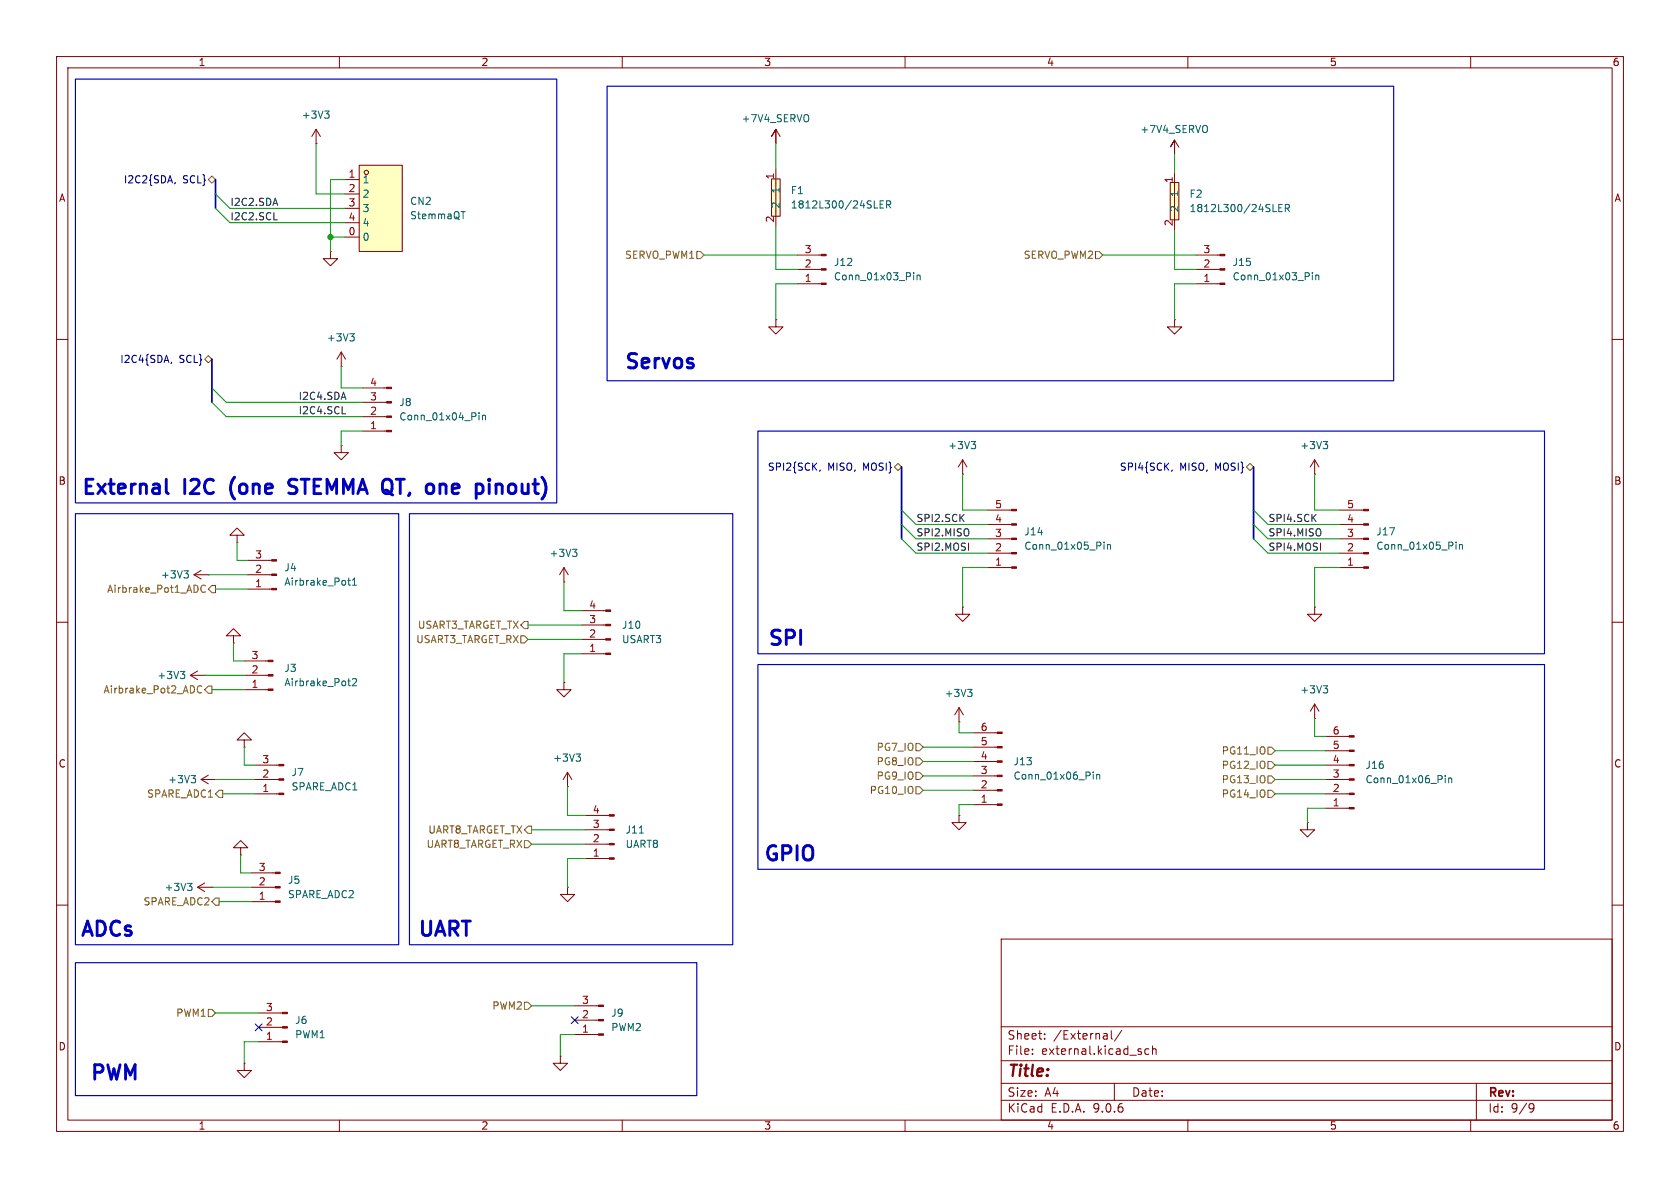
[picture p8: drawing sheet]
<svg xmlns="http://www.w3.org/2000/svg" width="297mm" height="210mm" viewBox="0 0 297 210" stroke-linecap="round" stroke-linejoin="round" font-family="sans-serif">
<g fill="none" stroke="#840000" stroke-width=".18">
<path d="M10 10h277v190h-277zM12 12h273v186h-273zM60 10v2M110 10v2M160 10v2M210 10v2M260 10v2M10 60h2M285 60h2M10 110h2M285 110h2M10 160h2"/>
<path d="M177 166h108v32h-108zM285 160h2M60 198v2M110 198v2M160 198v2M177 194.5h108M177 191.5h108M177 187.5h108M177 181.5h108M182.5 186.3v.1M182.5 185.5v.1M184.7 183.6v.1"/>
<path d="M184.7 182.8v.1M196.5 182.2v1.3l.2 .2M197 191.5v3M198.3 182.1l-1.3 2M203.1 185.5l-.4-.1-.3 .3v.4l.1 .2h.6M203.7 185.5l.3-.1 .3 .1 .1 .9M203.7 184.9v1.5M210 198v2M260 198v2M261 191.5v6.5M270.6 195.1l.5 .1a.99 .99 0 0 1-.4 1.4h-.2M271.2 195.7l-.3 .3h-.3"/>
</g>
<path d="M206.9 32.3h1.5v6.6h-1.5z" fill="#ffffc2"/>
<g fill="none" stroke="#840000" stroke-width=".18">
<path d="M206.9 32.3h1.5v6.6h-1.5zM207.6 24.8v2.5v-2.5l-.7 1.2 .7-1.2 .8 1.2M207.6 30.5v10.1M141 50.2h4.2M141 47.6h4.2M141 45.1h4.2M207.6 56.5v1.3h1.3l-1.3 1.3-1.2-1.3h1.2M207.6 56.5h.1M211.5 50.2h4.2M211.5 47.6h4.2M211.5 45.1h4.2M102.9 115.6h4.2"/>
<path d="M102.9 113h4.2M102.9 110.5h4.2M102.9 108h4.2M99.7 120.7v1.2h1.3l-1.3 1.3-1.3-1.3h1.3M99.7 120.7h.1"/>
</g>
<g fill="none" stroke="#006464" stroke-width=".18">
<path d="M213.4 22.4v.9M226.1 36.7h.4M226.7 36.1h-.6v1.3h.6M227.2 36.8l.6-.1 .2-.1-.1-.3-.7-.2v1.3M227.5 36.8l.5 .6M161.5 48.2v.1M161.5 48.6v.9M162.1 48.7l.2-.1 .3 .1 .1 .8M162.1 48.6v.9M232 48.2v.1M232 48.6v.9M232.6 48.6v.9"/>
<path d="M232.6 48.7l.2-.1 .3 .1 .1 .8"/>
</g>
<g fill="#840000" stroke="#840000" stroke-width=".18">
<path d="M215.7 50h.8v.3h-.8z"/>
<path d="M215.7 47.5h.8v.3h-.8z"/>
<path d="M215.7 45h.8v.2h-.8z"/>
<path d="M107.1 115.4h.8v.3h-.8z"/>
<path d="M107.1 112.9h.8v.3h-.8z"/>
<path d="M107.1 110.4h.8v.2h-.8z"/>
<path d="M107.1 107.8h.8v.3h-.8z"/>
<path d="M145.2 50h.8v.3h-.8z"/>
<path d="M145.2 47.5h.8v.3h-.8z"/>
<path d="M145.2 45h.8v.2h-.8z"/>
</g>
<path d="M136.4 31.6h1.5v6.6h-1.5z" fill="#ffffc2"/>
<g fill="none" stroke="#840000" stroke-width=".18">
<path d="M136.4 31.6h1.5v6.6h-1.5zM137.2 22.9v2.5v-2.5l-.8 1.2 .8-1.2 .7 1.2M137.2 29.8v10.2M137.2 56.5v1.3h1.2l-1.2 1.3-1.3-1.3h1.3M137.2 56.5h.1M60.3 78.7v1.3h1.3l-1.3 1.3-1.2-1.3h1.2M60.3 78.7h.1M64.1 76.2h4.3M64.1 73.7h4.3M64.1 71.1h4.3M64.1 68.6h4.3M41.9 94.6h1.3l-1.3-1.3-1.3 1.3h1.3v1.3"/>
<path d="M41.9 95.9h.1M43.8 99.1h4.2M170.2 83.8h.1M170.2 81.3l-.8 1.3M170.2 81.3l.7 1.3M170.2 81.3v2.5M174.6 97.8h4.2M174.6 95.3h4.2M174.6 92.7h4.2M174.6 90.2h4.2M33.7 119.4h2.5M33.7 119.4l1.2 .7"/>
<path d="M34.3 101.6l1.3 .8M34.3 101.6h2.5M34.9 118.6l-1.2 .8M35.6 100.8l-1.3 .8M36.2 119.4h.1M36.8 101.6h.1M41.3 112.4h1.2l-1.2-1.3-1.3 1.3h1.3v1.3M41.3 113.7h.1M43.2 119.4h4.2M43.2 116.8h4.2M43.8 101.6h4.2M43.8 104.1h4.2"/>
<path d="M99.7 102.9h.1M99.7 100.3l-.8 1.3M99.7 100.3l.8 1.3M99.7 100.3v2.6M170.2 107.3v1.3h1.2l-1.2 1.3-1.3-1.3h1.3M170.2 107.3h.1M174.6 100.3h4.2M232.4 107.3v1.3h1.3l-1.3 1.3-1.3-1.3h1.3M232.4 107.3h.1M35.6 137.8l1.2 .8M35.6 137.8h2.5M36.8 137l-1.2 .8"/>
<path d="M38.1 137.8h.1M43.2 130.8h1.2l-1.2-1.3-1.3 1.3h1.3v1.3M43.2 132.1h.1M43.2 121.9h4.2M100.3 139.1h.1M100.3 136.5l-.7 1.3M100.3 136.5l.8 1.3M100.3 136.5v2.6M232.4 127h.1M232.4 124.5l-.8 1.2M232.4 124.5l.8 1.2M232.4 124.5v2.5"/>
<path d="M42.5 149.9h1.3l-1.3-1.3-1.2 1.3h1.2v1.2M42.5 151.1h.1M100.3 156.8v1.3h1.3l-1.3 1.3-1.2-1.3h1.2M100.3 156.8h.1M103.5 151.8h4.2M103.5 149.2h4.2M103.5 146.7h4.2M103.5 144.1h4.2M101.6 177.8h4.2M43.2 188v1.2h-1.3l1.3 1.3 1.2-1.3h-1.2M43.2 188h.1M101.6 182.9h4.2"/>
<path d="M101.6 180.3h4.2"/>
</g>
<g fill="none" stroke="#006464" stroke-width=".18">
<path d="M142.9 20.4v1M155.6 36.1h.4M156.2 35.5h-.6v1.3h.6M156.7 36.2l.6-.1 .2-.2-.1-.3-.7-.1v1.3M157 36.2l.5 .6M84.7 73v.1M84.7 73.4v.8M85.3 73.4v.8M85.3 73.5l.2-.1 .3 .1v.7M171.7 78h.8l-.4 .5M172.2 78.5l.3 .3v.3l-.3 .2M101.2 97.1h.8l-.4 .5"/>
<path d="M101.8 97.6l.2 .2v.3l-.2 .3M195.2 95.8v.2M195.2 96.3v.8M195.8 96.3v.8M195.8 96.4l.2-.1h.3v.8M31.9 118.7h.8l-.5 .5M32.4 119.2l.3 .2v.3l-.3 .3M32.5 100.9h.8l-.4 .5M33.1 101.4l.2 .2v.3l-.2 .3M61.5 102.6h.4M61.6 103.3l.3 .1M62.3 103.4h.7"/>
<path d="M62.3 102.5l.4-.3v1.2M33.8 137.1h.8l-.5 .5M34.3 137.6l.3 .2v.3l-.3 .3M61.5 120.4h.4M61.8 121.2h.1M62.3 120.1l.5-.1 .2 .3-.7 .9h.7M101.8 133.3h.8l-.4 .5M102.4 133.8l.2 .2v.3l-.2 .3M233.9 121.2h.8l-.4 .5M234.5 121.7l.2 .3v.3l-.2 .2M113 147.3h.7"/>
</g>
<g fill="#840000" stroke="#840000" stroke-width=".18">
<path d="M68.4 76.1h.8v.2h-.8z"/>
<path d="M68.4 73.5h.8v.3h-.8z"/>
<path d="M68.4 71h.8v.2h-.8z"/>
<path d="M68.4 68.5h.8v.2h-.8z"/>
<path d="M107.7 151.6h.9v.3h-.9z"/>
<path d="M107.7 149.1h.9v.3h-.9z"/>
<path d="M107.7 146.6h.9v.2h-.9z"/>
<path d="M107.7 144h.9v.3h-.9z"/>
<path d="M47.4 121.8h.9v.2h-.9z"/>
<path d="M47.4 119.3h.9v.2h-.9z"/>
<path d="M47.4 116.7h.9v.3h-.9z"/>
<path d="M48 104h.9v.3h-.9z"/>
<path d="M48 101.5h.9v.2h-.9z"/>
<path d="M48 98.9h.9v.3h-.9z"/>
<path d="M105.8 182.8h.9v.2h-.9z"/>
<path d="M105.8 180.2h.9v.3h-.9z"/>
<path d="M105.8 177.7h.9v.2h-.9z"/>
<path d="M178.8 100.2h.9v.3h-.9z"/>
<path d="M178.8 97.7h.9v.2h-.9z"/>
<path d="M178.8 95.1h.9v.3h-.9z"/>
<path d="M178.8 92.6h.9v.2h-.9z"/>
<path d="M178.8 90h.9v.3h-.9z"/>
</g>
<path d="M63.5 29.2h7.6v15.3h-7.6z" fill="#ffffc2"/>
<g fill="none" stroke="#840000" stroke-width=".18">
<path d="M55.9 25.4h.1M55.9 22.9l-.8 1.2M55.9 22.9l.7 1.2M55.9 22.9v2.5M61 31.8h2.5M61 34.3h2.5M61 36.8h2.5M61 39.4h2.5M63.5 29.2h7.6v15.3h-7.6zM58.4 44.5v1.2h1.3l-1.3 1.3-1.3-1.3h1.3M58.4 44.5h.1M61 41.9h2.5"/>
<path d="M60.3 64.8h.1M60.3 62.2l-.7 1.3M60.3 62.2l.8 1.3M60.3 62.2v2.6M232.4 83.8h.1M232.4 81.3l-.8 1.3M232.4 81.3l.8 1.3M232.4 81.3v2.5M236.9 97.8h4.2M236.9 95.3h4.2M236.9 92.7h4.2M236.9 90.2h4.2"/>
<path d="M236.9 100.3h4.2M45.1 137.8h4.2M45.1 135.3h4.2M169.5 127.6h.1M169.5 125.1l-.7 1.3M169.5 125.1l.8 1.3M169.5 125.1v2.5M172.1 139.7h4.2M172.1 137.2h4.2M172.1 134.6h4.2M172.1 132.1h4.2M172.1 129.5h4.2"/>
<path d="M234.3 137.8h4.2M234.3 135.3h4.2M234.3 132.7h4.2M234.3 130.2h4.2M34.9 156.8l1.3 .8M34.9 156.8h2.6M36.2 156.1l-1.3 .7M37.5 156.8h.1M44.4 156.8h4.3M44.4 159.4h4.3M44.4 154.3h4.3M45.1 140.3h4.2"/>
<path d="M169.5 144.1v1.3h1.3l-1.3 1.3-1.2-1.3h1.2M169.5 144.1h.1M172.1 142.2h4.2M231.1 145.4v1.3h1.3l-1.3 1.3-1.2-1.3h1.2M231.1 145.4h.1M234.3 140.3h4.2M234.3 142.9h4.2M45.7 179.1h4.2M45.7 184.2h4.2M45.7 181.6h4.2M99.1 186.7v1.3h-1.3l1.3 1.2 1.2-1.2h-1.2M99.1 186.7h.1"/>
<circle cx="64.8" cy="30.5" r=".38"/>
</g>
<g fill="none" stroke="#006464" stroke-width=".18">
<path d="M57.4 19.6h.8l-.4 .5M57.9 20.1l.3 .3v.3l-.3 .2M81.5 37.4h.7M61.8 59h.8l-.4 .5M62.4 59.5l.2 .2v.3l-.2 .3M233.9 78h.8l-.4 .5M234.5 78.5l.2 .3v.3l-.2 .2M257.4 95.8v.2M257.4 96.3v.8M258 96.3v.8M258 96.4l.2-.1h.3l.1 .8M171.1 121.9h.7l-.4 .4"/>
<path d="M171.6 122.3l.2 .3v.3l-.2 .2M193.3 136.5v.1M193.3 136.9v.8M193.9 136.9v.8M193.9 137l.2-.1 .3 .1v.7M255.5 137.1v.1M255.5 137.5v.9M256.1 137.5v.9M256.1 137.6l.2-.1 .3 .1 .1 .8M33.2 156.2h.7l-.4 .4M33.7 156.6l.2 .3v.3l-.2 .2"/>
</g>
<g fill="#840000" stroke="#840000" stroke-width=".18">
<path d="M241.1 100.2h.8v.3h-.8z"/>
<path d="M241.1 97.7h.8v.2h-.8z"/>
<path d="M241.1 95.1h.8v.3h-.8z"/>
<path d="M241.1 92.6h.8v.2h-.8z"/>
<path d="M241.1 90h.8v.3h-.8z"/>
<path d="M176.3 142.1h.9v.3h-.9z"/>
<path d="M176.3 139.6h.9v.2h-.9z"/>
<path d="M176.3 137h.9v.3h-.9z"/>
<path d="M176.3 134.5h.9v.2h-.9z"/>
<path d="M176.3 132h.9v.2h-.9z"/>
<path d="M176.3 129.4h.9v.3h-.9z"/>
<path d="M49.3 140.2h.9v.3h-.9z"/>
<path d="M49.3 137.7h.9v.2h-.9z"/>
<path d="M49.3 135.1h.9v.3h-.9z"/>
<path d="M238.5 142.7h.9v.3h-.9z"/>
<path d="M238.5 140.2h.9v.3h-.9z"/>
<path d="M238.5 137.7h.9v.2h-.9z"/>
<path d="M238.5 135.1h.9v.3h-.9z"/>
<path d="M238.5 132.6h.9v.2h-.9z"/>
<path d="M238.5 130h.9v.3h-.9z"/>
<path d="M49.9 184h.9v.3h-.9z"/>
<path d="M49.9 181.5h.9v.2h-.9z"/>
<path d="M49.9 178.9h.9v.3h-.9z"/>
<path d="M48.7 159.3h.8v.2h-.8z"/>
<path d="M48.7 156.7h.8v.3h-.8z"/>
<path d="M48.7 154.2h.8v.2h-.8z"/>
</g>
<g fill="none" stroke="#725600" stroke-width=".18">
<path d="M37.5 31.1l.6 .7-.6 .6-.7-.6zM123.2 44.5h.6l.7 .6-.7 .6h-.6zM193.7 44.5h.6l.6 .6-.6 .6h-.6zM36.8 62.9l.7 .6-.7 .6-.6-.6zM158.1 82.6l.6-.7 .7 .7-.7 .6zM220.3 82.6l.7-.7 .6 .7-.6 .6zM36.3 103.6a.6 .6 0 0 0-.8 .4 .6 .6 0 0 0 .6 .7l.2-.1M37.5 103.5h.6v1.3h-.6l-.7-.7zM92.1 112.4h.6l.6 .6-.6 .7h-.6zM92.7 109.9h.6v1.2h-.6l-.6-.6zM35.7 121.4a.6 .6 0 0 0-.9 .4 .6 .6 0 0 0 .6 .7l.3-.1M36.8 121.3h.7v1.3h-.7l-.6-.7z"/>
<path d="M38.7 139.7h.7v1.3h-.7l-.6-.7zM161.9 139.1h.7l.6 .6-.6 .6h-.7zM161.9 136.5h.7l.6 .7-.6 .6h-.7zM161.9 134h.7l.6 .6-.6 .7h-.7zM161.9 131.4h.7l.6 .7-.6 .6h-.7zM224.2 137.2h.6l.6 .6-.6 .6h-.6zM224.2 139.7h.6l.6 .6-.6 .7h-.6zM224.2 134.6h.6l.6 .7-.6 .6h-.6zM224.2 132.1h.6l.6 .6-.6 .7h-.6zM38.1 158.8h.6v1.2h-.6l-.6-.6zM92.7 148.6h.6l.7 .6-.7 .7h-.6zM93.3 146.1h.7v1.2h-.7l-.6-.6z"/>
<path d="M36.8 178.4h.7l.6 .7-.6 .6h-.7zM92.7 177.2h.6l.7 .6-.7 .6h-.6z"/>
</g>
<path d="M31 32.3l-.1 .2M30.3 64l-.1 .3M145 83.1l-.1 .2M207.2 83.1l-.1 .2M101 179.7l1.2 1.2M102.2 179.7l-1.2 1.2M45.1 181l1.2 1.2M46.3 181l-1.2 1.2" fill="none" stroke="#000084" stroke-width=".18"/>
<path d="M48.4 38.9h.6M60.5 73.1h.6" fill="none" stroke="#0f0f0f" stroke-width=".18"/>
<path d="M38.1 31.8v5M37.5 63.5v7.6M159.4 82.6v12.7M221.6 82.6v12.7" fill="none" stroke="#000084" stroke-width=".3"/>
<g fill="none" stroke="#009600" stroke-width=".18">
<path d="M38.1 34.3l2.5 2.5h20.4M38.1 36.8l2.5 2.6h20.4M55.9 25.4v8.9h5.1M61 31.8h-2.6v12.7M137.2 25.4v4.4M207.6 27.3v3.2M58.4 41.9h2.6M124.5 45.1h16.5M137.2 40v7.6h3.8M141 50.2h-3.8v6.3M194.9 45.1h16.6M207.6 40.6v7h3.9"/>
<path d="M211.5 50.2h-3.9v6.3M37.5 71.1l2.5 2.6h24.1M37.5 68.6l2.5 2.5h24.1M60.3 64.8v3.8h3.8M64.1 76.2h-3.8v2.5M41.9 95.9v3.2h1.9M159.4 95.3l2.5 2.5h12.7M159.4 90.2l2.5 2.5h12.7M159.4 92.7l2.5 2.6h12.7M170.2 83.8v6.4h4.4M221.6 95.3l2.6 2.5h12.7M221.6 90.2l2.6 2.5h12.7"/>
<path d="M221.6 92.7l2.6 2.6h12.7M232.4 83.8v6.4h4.5M36.2 119.4h7M36.8 101.6h7M38.1 104.1h5.7M41.3 113.7v3.1h1.9M93.3 113h9.6M93.3 110.5h9.6M99.7 102.9v5.1h3.2M102.9 115.6h-3.2v5.1M174.6 100.3h-4.4v7M236.9 100.3h-4.5v7"/>
<path d="M37.5 121.9h5.7M38.1 137.8h7M43.2 132.1v3.2h1.9M100.3 139.1v5h3.2M163.2 132.1h8.9M163.2 137.2h8.9M163.2 139.7h8.9M163.2 134.6h8.9M169.5 127.6v1.9h2.6M225.4 135.3h8.9M225.4 137.8h8.9M225.4 132.7h8.9"/>
<path d="M232.4 127v3.2h1.9M37.5 156.8h6.9M38.7 159.4h5.7M39.4 140.3h5.7M42.5 151.1v3.2h1.9M94 146.7h9.5M94 149.2h9.5M103.5 151.8h-3.2v5M172.1 142.2h-2.6v1.9M225.4 140.3h8.9M234.3 142.9h-3.2v2.5M38.1 179.1h7.6"/>
<path d="M94 177.8h7.6M45.7 184.2h-2.5v3.8M101.6 182.9h-2.5v3.8"/>
</g>
<path d="M29.4 84.7v2.2l.4 .4M51 87.1l1 .2M52.1 84.7h-.6a.62 .62 0 0 0-.5 .6 .62 .62 0 0 0 .5 .6l.5 .1M77.8 85.6v1.7M78.5 85.6h-.4l-.3 .2M86.5 84.7l-.1 .1 .1 .2M86.5 84.7l.1 .1-.1 .2M86.5 84.7v.3M87.7 85.6v1.7M88.4 85.6h-.3l-.4 .2" fill="none" stroke="#0000c2" stroke-width=".51"/>
<path d="M13.3 14h85.1v74.9h-85.1zM107.3 15.2h139.1v52.1h-139.1zM134 76.2h139v39.4h-139zM13.3 90.8h57.2v76.2h-57.2zM72.4 90.8h57.1v76.2h-57.1zM134 117.5h139v36.2h-139zM13.3 170.2h109.9v23.5h-109.9z" fill="none" stroke="#0000c2" stroke-width=".2"/>
<circle cx="58.4" cy="41.9" r=".46" fill="#009600" stroke="#009600" stroke-width=".18"/>
<g font-size="3.5" fill="#0000c2">
<text x="110.1" y="65.9">Servos</text>
<text x="14.1" y="88.1">External</text>
<text x="32.6" y="88.1">I2C</text>
<text x="41.7" y="88.1">(one</text>
<text x="53.1" y="88.1">STEMMA QT,</text>
<text x="79.4" y="88.1">one</text>
<text x="89.2" y="88.1">pinout)</text>
<text x="135.5" y="114.8">SPI</text>
<text x="134.7" y="152.9">GPIO</text>
<text x="13.9" y="166.2">ADCs</text>
<text x="73.6" y="166.2">UART</text>
<text x="15.6" y="191.6">PWM</text>
</g>
<text font-size="2.8" fill="#840000" x="178" y="190.9">Title:</text>
<g font-size="2.1" fill="#840000">
<text x="178" y="184">Sheet:</text>
<text x="186.2" y="184">/External/</text>
<text x="178" y="186.7">File:</text>
<text x="184.1" y="186.7">external.kicad_sch</text>
<text x="178" y="196.9">KiCad</text>
<text x="178" y="194.1">Size:</text>
<text x="184.7" y="194.1">A4</text>
<text x="185.7" y="196.9">E.D.A.</text>
<text x="193.3" y="196.9">9.0.6</text>
<text x="200" y="194.1">Date:</text>
<text x="263" y="194.3">Rev:</text>
<text x="263" y="196.9">Id:</text>
<text x="267.1" y="196.9">9/9</text>
</g>
<g font-size="1.8" fill="#840000">
<text x="35" y="11.9">1</text>
<text x="85" y="11.9">2</text>
<text x="135" y="11.9">3</text>
<text x="185" y="11.9">4</text>
<text x="235" y="11.9">5</text>
<text x="285" y="11.9">6</text>
<text x="10.3" y="35.9">A</text>
<text x="285.3" y="35.9">A</text>
<text x="10.3" y="85.9">B</text>
<text x="285.3" y="85.9">B</text>
<text x="10.3" y="135.9">C</text>
<text x="285.3" y="135.9">C</text>
<text x="10.3" y="185.9">D</text>
<text x="285.3" y="185.9">D</text>
<text x="35" y="199.9">1</text>
<text x="85" y="199.9">2</text>
<text x="135" y="199.9">3</text>
<text x="185" y="199.9">4</text>
<text x="235" y="199.9">5</text>
<text x="285" y="199.9">6</text>
</g>
<g font-size="1.8" fill="#006464">
<text x="53.2" y="21.2">+3V3</text>
<text x="131" y="21.8">+7V4_SERVO</text>
<text x="201.5" y="23.7">+7V4_SERVO</text>
<text x="64" y="32.6">1</text>
<text x="64" y="35.2">2</text>
<text x="138" y="34.3" transform="rotate(-90 138 34.3)">1</text>
<text x="139.7" y="34.5">F1</text>
<text x="208.5" y="34.9" transform="rotate(-90 208.5 34.9)">1</text>
<text x="210.2" y="35.2">F2</text>
<text x="64" y="37.7">3</text>
<text x="64" y="40.2">4</text>
<text x="72.4" y="39">StemmaQT</text>
<text x="72.4" y="36.4">CN2</text>
<text x="138" y="37" transform="rotate(-90 138 37)">2</text>
<text x="139.7" y="37.1">1812L300/24SLER</text>
<text x="208.5" y="37.6" transform="rotate(-90 208.5 37.6)">2</text>
<text x="210.2" y="37.7">1812L300/24SLER</text>
<text x="64" y="42.8">0</text>
<text x="147.3" y="47.2">J12</text>
<text x="217.8" y="47.2">J15</text>
<text x="147.3" y="49.8">Conn_01x03_Pin</text>
<text x="217.8" y="49.8">Conn_01x03_Pin</text>
<text x="57.7" y="60.6">+3V3</text>
<text x="70.5" y="72">J8</text>
<text x="70.5" y="74.5">Conn_01x04_Pin</text>
<text x="167.5" y="79.6">+3V3</text>
<text x="229.8" y="79.6">+3V3</text>
<text x="181" y="94.8">J14</text>
<text x="243.2" y="94.8">J17</text>
<text x="50.2" y="101.2">J4</text>
<text x="97.1" y="98.7">+3V3</text>
<text x="181" y="97.4">Conn_01x05_Pin</text>
<text x="243.2" y="97.4">Conn_01x05_Pin</text>
<text x="28.4" y="102.5">+3V3</text>
<text x="50.2" y="103.7">Airbrake_Pot1</text>
<text x="109.9" y="113.9">USART3</text>
<text x="109.9" y="111.4">J10</text>
<text x="50.2" y="119">J3</text>
<text x="27.7" y="120.2">+3V3</text>
<text x="50.2" y="121.5">Airbrake_Pot2</text>
<text x="166.9" y="123.4">+3V3</text>
<text x="229.8" y="122.8">+3V3</text>
<text x="51.4" y="137.4">J7</text>
<text x="97.7" y="134.8">+3V3</text>
<text x="179.1" y="135.5">J13</text>
<text x="241.3" y="136.1">J16</text>
<text x="29.6" y="138.7">+3V3</text>
<text x="51.4" y="139.9">SPARE_ADC1</text>
<text x="179.1" y="138">Conn_01x06_Pin</text>
<text x="241.3" y="138.7">Conn_01x06_Pin</text>
<text x="110.5" y="147.5">J11</text>
<text x="110.5" y="150.1">UART8</text>
<text x="29" y="157.7">+3V3</text>
<text x="50.8" y="156.4">J5</text>
<text x="50.8" y="159">SPARE_ADC2</text>
<text x="108" y="179.9">J9</text>
<text x="52.1" y="181.2">J6</text>
<text x="52.1" y="183.7">PWM1</text>
<text x="108" y="182.5">PWM2</text>
</g>
<g font-size="1.8" fill="#000084">
<text x="21.8" y="32.6">I2C2{SDA,</text>
<text x="32.3" y="32.6">SCL}</text>
<text x="21.2" y="64.4">I2C4{SDA,</text>
<text x="31.7" y="64.4">SCL}</text>
<text x="135.6" y="83.4">SPI2{SCK,</text>
<text x="146.3" y="83.4">MISO,</text>
<text x="152.7" y="83.4">MOSI}</text>
<text x="197.9" y="83.4">SPI4{SCK,</text>
<text x="208.5" y="83.4">MISO,</text>
<text x="214.9" y="83.4">MOSI}</text>
</g>
<g font-size="1.8" fill="#a90000">
<text x="61.5" y="31.5">1</text>
<text x="61.5" y="34">2</text>
<text x="136.9" y="31.8" transform="rotate(-90 136.9 31.8)">1</text>
<text x="207.4" y="32.5" transform="rotate(-90 207.4 32.5)">1</text>
<text x="61.5" y="36.6">3</text>
<text x="61.5" y="39.1">4</text>
<text x="61.5" y="41.7">0</text>
<text x="136.9" y="39.4" transform="rotate(-90 136.9 39.4)">2</text>
<text x="207.4" y="40.1" transform="rotate(-90 207.4 40.1)">2</text>
<text x="142.2" y="47.4">2</text>
<text x="142.2" y="44.8">3</text>
<text x="212.7" y="47.4">2</text>
<text x="212.7" y="44.8">3</text>
<text x="142.2" y="49.9">1</text>
<text x="212.7" y="49.9">1</text>
<text x="65.3" y="70.9">3</text>
<text x="65.3" y="68.3">4</text>
<text x="65.3" y="75.9">1</text>
<text x="65.3" y="73.4">2</text>
<text x="175.8" y="89.9">5</text>
<text x="238.1" y="89.9">5</text>
<text x="175.8" y="95">3</text>
<text x="175.8" y="92.5">4</text>
<text x="238.1" y="95">3</text>
<text x="238.1" y="92.5">4</text>
<text x="45" y="101.3">2</text>
<text x="45" y="98.8">3</text>
<text x="175.8" y="100.1">1</text>
<text x="175.8" y="97.5">2</text>
<text x="238.1" y="100.1">1</text>
<text x="238.1" y="97.5">2</text>
<text x="45" y="103.9">1</text>
<text x="104.1" y="107.7">4</text>
<text x="104.1" y="112.8">2</text>
<text x="104.1" y="110.2">3</text>
<text x="44.4" y="119.1">2</text>
<text x="44.4" y="116.6">3</text>
<text x="104.1" y="115.3">1</text>
<text x="44.4" y="121.7">1</text>
<text x="173.3" y="131.8">5</text>
<text x="173.3" y="129.3">6</text>
<text x="235.5" y="129.9">6</text>
<text x="46.3" y="137.5">2</text>
<text x="46.3" y="135">3</text>
<text x="173.3" y="136.9">3</text>
<text x="173.3" y="134.4">4</text>
<text x="235.5" y="137.5">3</text>
<text x="235.5" y="135">4</text>
<text x="235.5" y="132.5">5</text>
<text x="46.3" y="140.1">1</text>
<text x="104.7" y="143.9">4</text>
<text x="173.3" y="142">1</text>
<text x="173.3" y="139.4">2</text>
<text x="235.5" y="142.6">1</text>
<text x="235.5" y="140.1">2</text>
<text x="104.7" y="149">2</text>
<text x="104.7" y="146.4">3</text>
<text x="45.6" y="154.1">3</text>
<text x="104.7" y="151.5">1</text>
<text x="45.6" y="159.1">1</text>
<text x="45.6" y="156.6">2</text>
<text x="46.9" y="178.8">3</text>
<text x="102.8" y="177.5">3</text>
<text x="46.9" y="183.9">1</text>
<text x="46.9" y="181.4">2</text>
<text x="102.8" y="182.6">1</text>
<text x="102.8" y="180.1">2</text>
</g>
<g font-size="1.8" fill="#0f0f0f">
<text x="40.6" y="39">I2C2.SCL</text>
<text x="40.6" y="36.5">I2C2.SDA</text>
<text x="52.7" y="70.8">I2C4.SDA</text>
<text x="52.7" y="73.3">I2C4.SCL</text>
<text x="161.9" y="92.4">SPI2.SCK</text>
<text x="161.9" y="94.9">SPI2.MISO</text>
<text x="224.2" y="94.9">SPI4.MISO</text>
<text x="224.2" y="92.4">SPI4.SCK</text>
<text x="161.9" y="97.4">SPI2.MOSI</text>
<text x="224.2" y="97.4">SPI4.MOSI</text>
</g>
<g font-size="1.8" fill="#725600">
<text x="110.4" y="45.9">SERVO_PWM1</text>
<text x="180.9" y="45.9">SERVO_PWM2</text>
<text x="18.8" y="105">Airbrake_Pot1_ADC</text>
<text x="73.5" y="113.9">USART3_TARGET_RX</text>
<text x="73.8" y="111.4">USART3_TARGET_TX</text>
<text x="18.2" y="122.8">Airbrake_Pot2_ADC</text>
<text x="154.9" y="135.5">PG8_IO</text>
<text x="154.9" y="132.9">PG7_IO</text>
<text x="215.9" y="136.1">PG12_IO</text>
<text x="215.9" y="133.6">PG11_IO</text>
<text x="25.9" y="141.2">SPARE_ADC1</text>
<text x="153.7" y="140.6">PG10_IO</text>
<text x="154.9" y="138">PG9_IO</text>
<text x="215.9" y="138.7">PG13_IO</text>
<text x="215.9" y="141.2">PG14_IO</text>
<text x="75.6" y="147.5">UART8_TARGET_TX</text>
<text x="75.3" y="150.1">UART8_TARGET_RX</text>
<text x="25.3" y="160.2">SPARE_ADC2</text>
<text x="31.1" y="179.9">PWM1</text>
<text x="86.9" y="178.7">PWM2</text>
</g>
</svg>
